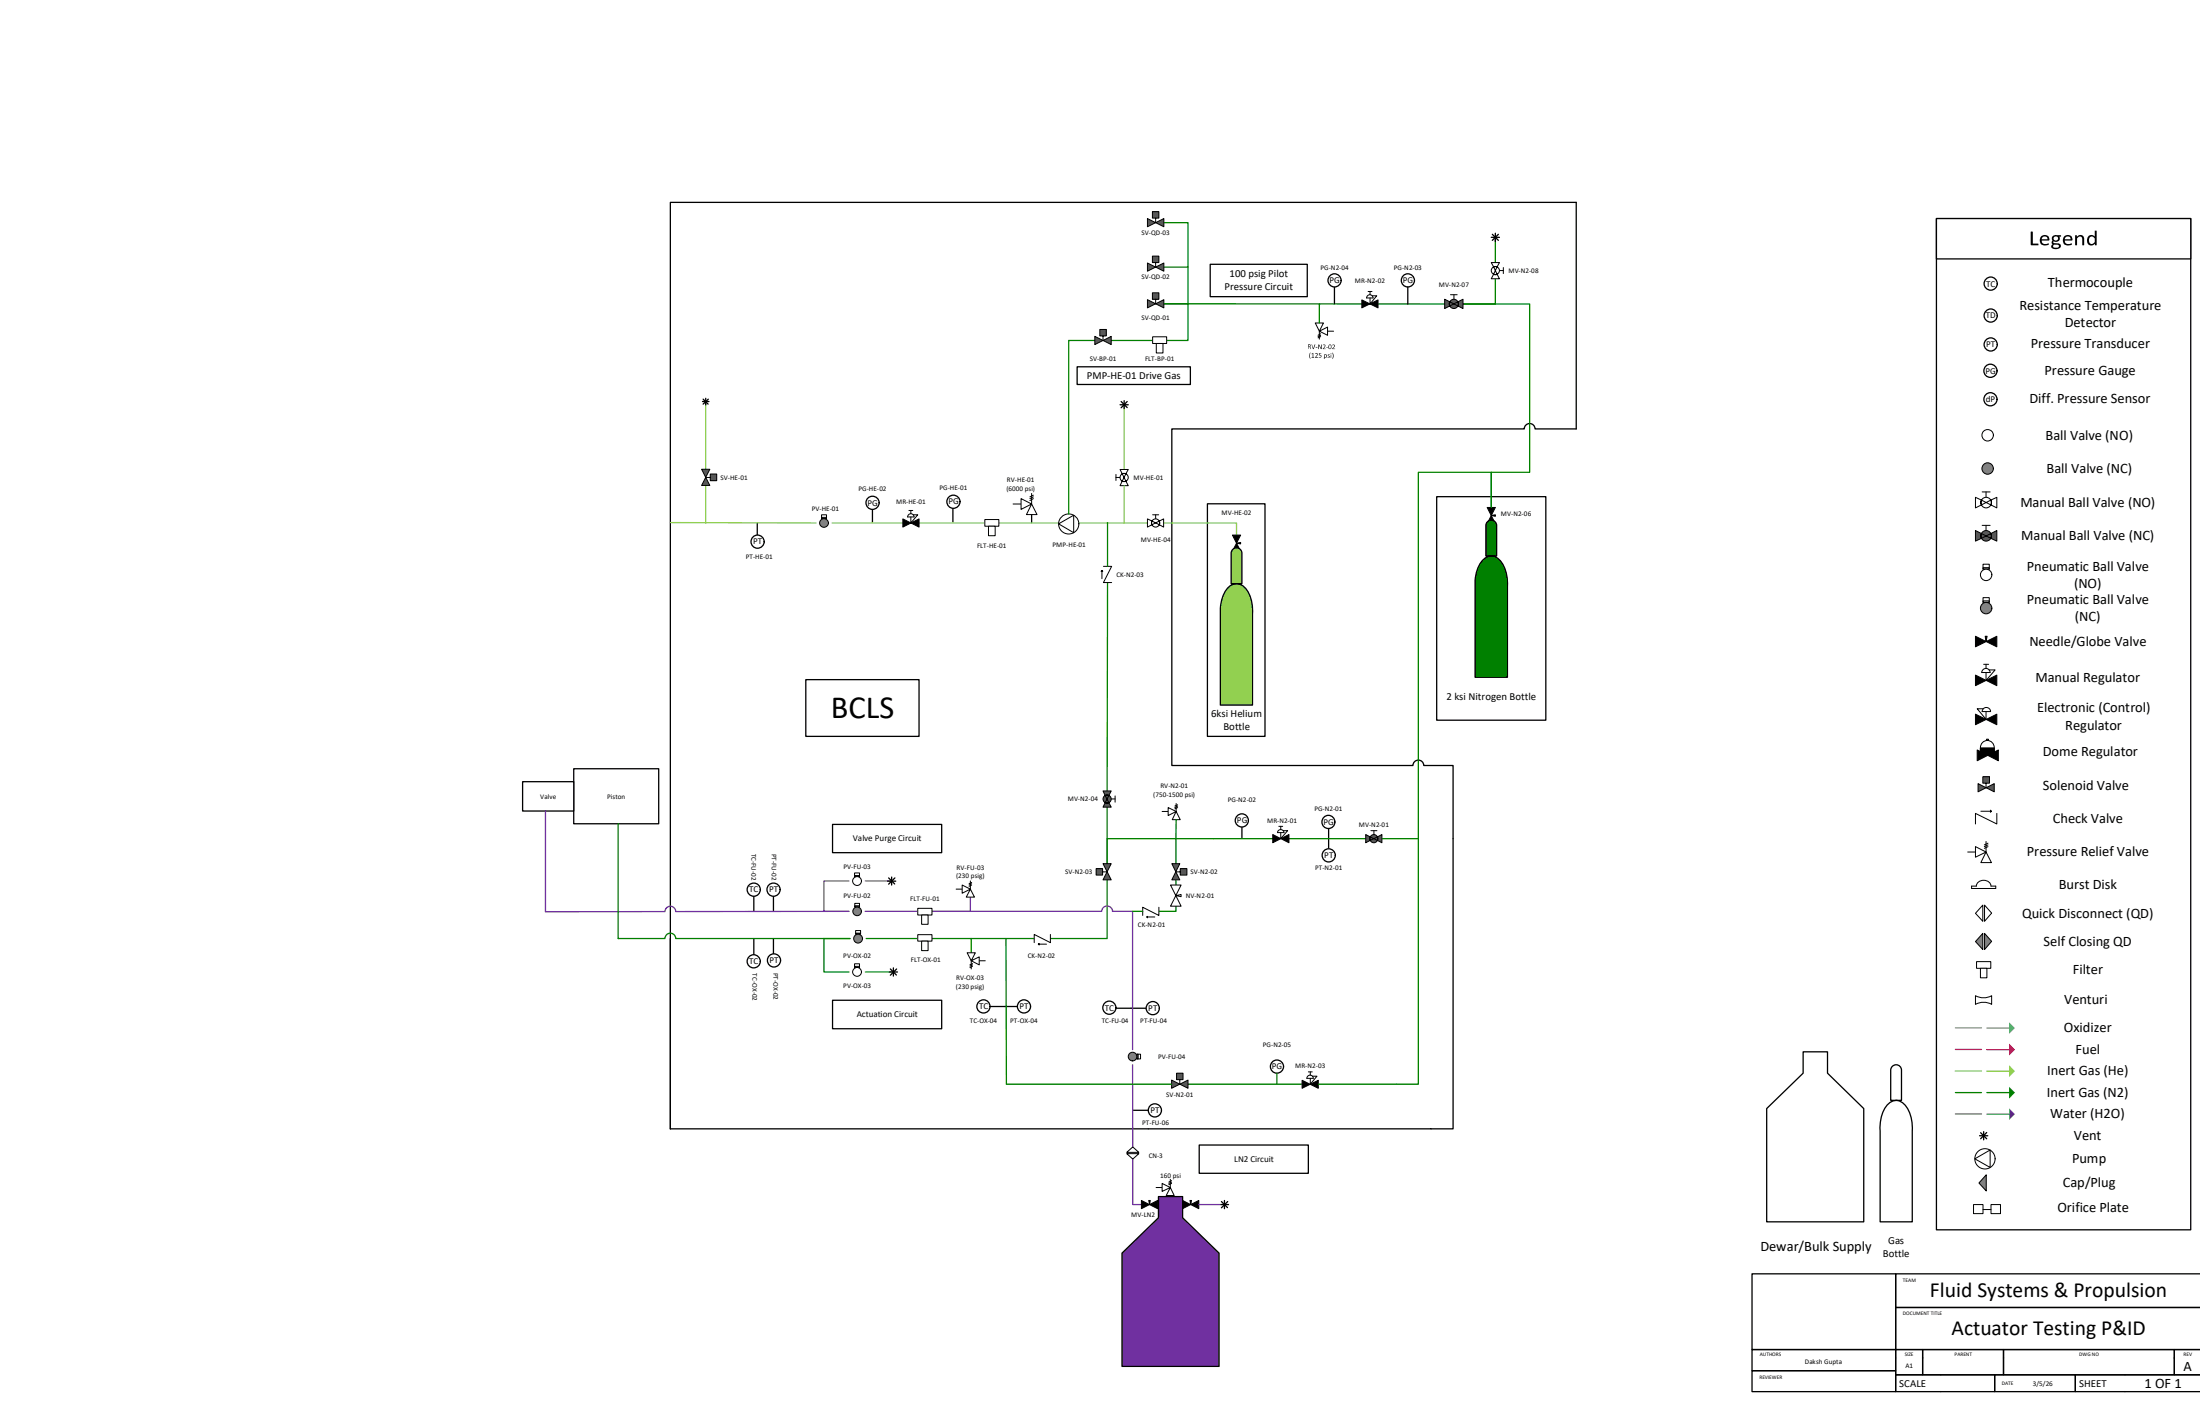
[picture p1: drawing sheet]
<svg xmlns="http://www.w3.org/2000/svg" width="432mm" height="279mm" viewBox="0 0 432 279" stroke-linecap="round" stroke-linejoin="round" font-family="sans-serif">
<path d="M380.1 42.9h49.9v198.4h-49.9z" fill="none" stroke="#000" stroke-width=".25"/>
<path d="M380.1 42.9h49.9v7.9h-49.9z" fill="#fff"/>
<g fill="none" stroke="#000" stroke-width=".25">
<path d="M380.1 42.9h49.9v7.9h-49.9zM343.9 249.9h28.2v14.9h-28.2zM431.8 249.9h-59.7v6.6h59.7h-59.7v8.3h59.7h-5v1.6M343.9 264.8h28.2v4.1h-28.2zM343.9 268.9h28.2v4.1h-28.2zM372.1 264.8h5.3v4.9h-5.3zM372.1 269.7h19.4v3.3h-19.4zM377.4 266.4v-1.6h15.8v1.6M377.4 266.4v3.3h15.8v-3.3M391.5 269.7h15.8v3.3h-15.8zM393.2 266.4v-1.6h33.6v1.6M393.2 266.4v3.3h33.6v-3.3"/>
<path d="M426.8 266.4v3.3h5h-24.5v3.3h24.5"/>
</g>
<path d="M398.6 45.5h.4v2.3h1v.3h-1.4zM400.6 46.4a.89 .89 0 0 1 1.1-.3 .89 .89 0 0 1 .5 1.1h-1.5a.82 .82 0 0 0 1.4 .6v.1a1.07 1.07 0 0 1-1.7-.5v-.5zM400.9 46.6l-.2 .3h1.2a.56 .56 0 0 0-.4-.5 .56 .56 0 0 0-.6 .2zM402.8 46.4l.7-.3 1 .1v.2h-.3a.7 .7 0 0 1-.2 .9 .7 .7 0 0 1-.9 0 .21 .21 0 0 0-.1 .3 .21 .21 0 0 0 .3 .1l.5 .1a.54 .54 0 0 1 .7 .4 .54 .54 0 0 1-.6 .6 .91 .91 0 0 1-1.3-.5v-.1a.32 .32 0 0 0 .1-.6 .68 .68 0 0 0 0-.8zM403.1 46.8a.42 .42 0 0 0 .8 0 .42 .42 0 0 0-.8 0zM403.1 48.1l-.1 .2a.69 .69 0 0 0 1 .2l.1-.1-.1-.3zM405.1 46.4a.89 .89 0 0 1 1.1-.3 .89 .89 0 0 1 .5 1.1h-1.4a.82 .82 0 0 0 1.3 .6l.1 .1a1.07 1.07 0 0 1-1.8-.5v-.5zM405.4 46.6l-.1 .3h1.1a.56 .56 0 0 0-.4-.5 .56 .56 0 0 0-.6 .2zM407.3 46.2l.3-.1v.3a.78 .78 0 0 1 .9-.3 .78 .78 0 0 1 .6 .8l-.1 1.2h-.3v-1.1a.52 .52 0 0 0-.4-.6 .52 .52 0 0 0-.6 .4v1.3h-.4zM410 46.3l.5-.2 .6 .3v-1.1h.4v2.8h-.3v-.3a.92 .92 0 0 1-1.3 .2 .92 .92 0 0 1-.2-1.3zM410.2 46.6a.71 .71 0 0 0-.2 .8 .71 .71 0 0 0 .8 .4l.3-.3v-.7l-.4-.4z" fill="#000"/>
<path d="M387.7 132.5v2l4.2-2v2z" fill-rule="evenodd" fill="#000"/>
<path d="M389.2 117.3h1.2v.9h-1.2zM389.2 117.9h1.2v.3h-1.2zM389.8 118.3v.5M387.7 132.5v2l4.2-2v2zM389.2 131.4a.82 .82 0 0 1 .9-.2 .82 .82 0 0 1 .5 .8h-1.6zM389.3 130.3h1M389.8 130.3v.8M390.4 131.4h1.2l-1.8 2.1v-1.5" fill="none" stroke="#000" stroke-width=".2"/>
<circle cx="389.8" cy="119.3" r="1.12" fill="#7f7f7f"/>
<g fill="none" stroke="#000" stroke-width=".2">
<path d="M389.2 110.7h1.2v1h-1.2zM389.2 111.4h1.2v.3h-1.2zM389.8 111.7v.6"/>
<circle cx="389.8" cy="119.3" r="1.12"/>
</g>
<circle cx="389.8" cy="112.8" r="1.12" fill="#fff"/>
<g fill="none" stroke="#000" stroke-width=".2">
<path d="M389 103.1h1.6M389.8 103.1v1.4"/>
<circle cx="389.8" cy="112.8" r="1.12"/>
</g>
<path d="M387.7 104.1v2.1l1.2-.6-.1-.4 .1-.5zM390.7 104.7l1.2-.6v2.1l-1.2-.6 .2-.4zM388.8 105.1a1.05 1.05 0 0 1 2.1 0 1.05 1.05 0 0 1-2.1 0z" fill-rule="evenodd" fill="#595959"/>
<g fill="none" stroke="#000" stroke-width=".2">
<path d="M389 96.5h1.6M389.8 96.5v1.4M387.7 104.1l1.2 .6-.1 .5 .1 .4-1.2 .6zM388.9 104.7l1.8 .9M390.7 104.7l1.2-.6v2.1l-1.2-.6 .2-.4zM390.7 104.7l-1.8 .9"/>
<circle cx="389.8" cy="105.1" r="1.04"/>
</g>
<path d="M387.7 97.6v2.1l1.2-.6-.1-.5 .1-.5zM390.7 98.1l1.2-.5v2.1l-1.2-.6 .2-.5zM388.8 98.6a1.05 1.05 0 0 1 2.1 0 1.05 1.05 0 0 1-2.1 0z" fill-rule="evenodd" fill="#fff"/>
<g fill="none" stroke="#000" stroke-width=".2">
<path d="M387.7 97.6l1.2 .5-.1 .5 .1 .5-1.2 .6zM388.9 98.1l1.8 1M390.7 98.1l1.2-.5v2.1l-1.2-.6 .2-.5zM390.7 98.1l-1.8 1M387.7 124.8l4.2 2.1v-2.1l-4.2 2.1zM389.6 124.8h.4l-.2 1.1z"/>
<circle cx="389.8" cy="98.6" r="1.04"/>
</g>
<g fill="#000">
<path d="M389.6 124.8h.4l-.2 1.1z"/>
<path d="M387.7 124.8l4.2 2.1v-2.1l-4.2 2.1z" fill-rule="evenodd"/>
</g>
<path d="M387.7 159.6l4.2 2.1v-2.1l-4.2 2.1z" fill-rule="evenodd" fill="#fff"/>
<path d="M388.8 159.2h2.1M390.7 159l.2 .2-.2 .2M391.9 159.6v2.1l-4.2-2.1v2.1M386.2 167.2h1.5" fill="none" stroke="#000" stroke-width=".2"/>
<path d="M387.7 166.1l2.1 1.1 1.1 2h-2.1l1-2-2.1 1z" fill-rule="evenodd" fill="#fff"/>
<path d="M387.7 166.1l2.1 1.1 1.1 2h-2.1l1-2-2.1 1zM389.8 165.1v2.1M390.2 166.1l-.7 .4M390.2 165.8l-.7 .3M390.2 165.4l-.7 .4" fill="none" stroke="#000" stroke-width=".2"/>
<path d="M389.5 177.6l1.4 1.6-1.4 1.6z" fill="#fff"/>
<path d="M389.5 177.6l1.4 1.6-1.4 1.6z" fill="none" stroke="#000" stroke-width=".2"/>
<path d="M389.2 177.6v3.2l-1.5-1.6z" fill="#fff"/>
<path d="M389.2 177.6v3.2l-1.5-1.6z" fill="none" stroke="#000" stroke-width=".2"/>
<path d="M389.5 183.1l1.4 1.6-1.4 1.6z" fill="#7f7f7f"/>
<path d="M389.5 183.1l1.4 1.6-1.4 1.6z" fill="none" stroke="#000" stroke-width=".2"/>
<path d="M389.2 183.1v3.2l-1.5-1.6z" fill="#7f7f7f"/>
<path d="M389.2 183.1v3.2l-1.5-1.6z" fill="none" stroke="#000" stroke-width=".2"/>
<path d="M387.9 188.7h2.8v1.3h-2.8z" fill="#fff"/>
<path d="M387.9 188.7h2.8v1.3h-2.8z" fill="none" stroke="#000" stroke-width=".2"/>
<path d="M388.7 190h1.3v1.9h-1.3z" fill="#fff"/>
<path d="M388.7 190h1.3v1.9h-1.3z" fill="none" stroke="#000" stroke-width=".2"/>
<circle cx="390.7" cy="67.6" r="1.29" fill="#fff"/>
<circle cx="390.7" cy="67.6" r="1.29" fill="none" stroke="#000" stroke-width=".25"/>
<circle cx="390.7" cy="55.6" r="1.29" fill="#fff"/>
<g fill="none" stroke="#000" stroke-width=".25">
<path d="M388.5 222.8h1.6M388.7 222.2l1.2 1.2M389.3 222v1.6M389.9 222.2l-1.2 1.2"/>
<circle cx="390.7" cy="55.6" r="1.29"/>
</g>
<path d="M389.2 152.4h1.3v1.3h-1.3z" fill="#595959"/>
<path d="M389.2 152.4h1.3v1.3h-1.3zM389.8 153.7v.9z" fill="none" stroke="#000" stroke-width=".2"/>
<path d="M388.2 153.8l3.2 1.6v-1.6l-3.2 1.6z" fill-rule="evenodd" fill="#595959"/>
<path d="M388.2 153.8l3.2 1.6v-1.6l-3.2 1.6z" fill="none" stroke="#000" stroke-width=".2"/>
<path d="M387.7 195.4a3.3 3.3 0 0 0 3.2 0v1.7a3.3 3.3 0 0 0-3.2 0z" fill-rule="evenodd" fill="#fff"/>
<path d="M387.7 195.4a3.3 3.3 0 0 0 3.2 0v1.7a3.3 3.3 0 0 0-3.2 0z" fill="none" stroke="#000" stroke-width=".2"/>
<circle cx="390.7" cy="72.8" r="1.3" fill="#fff"/>
<circle cx="390.7" cy="72.8" r="1.3" fill="none" stroke="#000" stroke-width=".25"/>
<circle cx="389.6" cy="227.4" r="1.99" fill="#fff"/>
<circle cx="389.6" cy="227.4" r="1.99" fill="none" stroke="#000" stroke-width=".2"/>
<path d="M387.6 227.4l3-1.8v3.5z" fill="#fff"/>
<path d="M387 173.9h.9a1.48 1.48 0 0 1 1.4-1.2 1.48 1.48 0 0 1 1.5 1.2h.9v.4h-4.7zM387.6 227.4l3-1.8v3.5z" fill="none" stroke="#000" stroke-width=".2"/>
<circle cx="390.7" cy="78.3" r="1.3" fill="#fff"/>
<circle cx="390.7" cy="78.3" r="1.3" fill="none" stroke="#000" stroke-width=".25"/>
<path d="M389.8 230.5v3.2l-1.4-1.6z" fill="#7f7f7f"/>
<path d="M389.8 230.5v3.2l-1.4-1.6z" fill="none" stroke="#000" stroke-width=".2"/>
<path d="M387.3 236.3h1.9v1.8h-1.9z" fill="#fff"/>
<path d="M387.3 236.3h1.9v1.8h-1.9z" fill="none" stroke="#000" stroke-width=".2"/>
<path d="M390.8 236.3h1.8v1.8h-1.8z" fill="#fff"/>
<path d="M389.2 237.3h1.6M390.8 236.3h1.8v1.8h-1.8z" fill="none" stroke="#000" stroke-width=".2"/>
<circle cx="390.7" cy="61.9" r="1.29" fill="#fff"/>
<circle cx="390.7" cy="61.9" r="1.29" fill="none" stroke="#000" stroke-width=".25"/>
<circle cx="390.1" cy="91.9" r="1.12" fill="#7f7f7f"/>
<circle cx="390.1" cy="91.9" r="1.12" fill="none" stroke="#000" stroke-width=".2"/>
<circle cx="390.1" cy="85.4" r="1.12" fill="#fff"/>
<g fill="none" stroke="#000" stroke-width=".2">
<path d="M389.3 139.1h-1.2l1.7 2v-1.5M389.3 139a.83 .83 0 0 1 .9-.1 .83 .83 0 0 1 .5 .7h-1.7zM387.7 140.1v2.1l4.2-2.1v2.1z"/>
<circle cx="390.1" cy="85.4" r="1.12"/>
</g>
<path d="M387.7 140.1v2.1l4.2-2.1v2.1z" fill-rule="evenodd" fill="#000"/>
<path d="M389.9 145h.4v.4h-.4z" fill-rule="evenodd" fill="#595959"/>
<path d="M388.1 147.2v2.1l4.1-2.1v2.1zM389.9 145h.4v.4h-.4z" fill="none" stroke="#000" stroke-width=".2"/>
<path d="M388.1 147.2v2.1l4.1-2.1v2.1z" fill-rule="evenodd" fill="#000"/>
<circle cx="390.1" cy="146.7" r="1.37" fill="#fff"/>
<circle cx="390.1" cy="146.7" r="1.37" fill="none" stroke="#000" stroke-width=".2"/>
<g fill="#000">
<path d="M388.7 147.3h2.7v.7h-2.7z" fill-rule="evenodd"/>
<path d="M388.7 146.8h2.7v.7h-2.7z" fill-rule="evenodd"/>
</g>
<path d="M388.7 147.3h2.7v.7h-2.7zM388.7 146.8h2.7v.7h-2.7z" fill="none" stroke="#000" stroke-width=".25"/>
<path d="M353.9 206.4h4.8v4.2l7.1 6.9v22.2h-19v-22.2l7.1-6.9z" fill-rule="evenodd" fill="#fff"/>
<path d="M353.9 206.4h4.8v4.2l7.1 6.9v22.2h-19v-22.2l7.1-6.9z" fill="none" stroke="#000" stroke-width=".25"/>
<path d="M370.4 216.8a7.5 7.5 0 0 0-1.4 5.1v17.8h6.3v-17.8a6.1 6.1 0 0 0-2.2-5.8 2.1 2.1 0 0 0-2.7 .7zM371.3 209.3l-.2 .7v5.9h2.1v-5.9a1.05 1.05 0 0 0-.7-1 1.05 1.05 0 0 0-1.2 .3z" fill-rule="evenodd" fill="#fff"/>
<path d="M370.4 216.8a2.18 2.18 0 0 1 3.6 .2 7.4 7.4 0 0 1 1.3 4.9v17.8h-6.3v-17.8a7.9 7.9 0 0 1 1.4-5.1zM371.3 209.3a1.05 1.05 0 0 1 1.2-.3 1.05 1.05 0 0 1 .7 1v5.9h-2.1v-5.9z" fill="none" stroke="#000" stroke-width=".25"/>
<path d="M390 201.7h4.6" fill="none" stroke="#00b0f0" stroke-width=".25"/>
<path d="M394.3 200.6l1.2 1.1-1.2 1.2z" fill="#00b0f0"/>
<path d="M390 206h4.6" fill="none" stroke="#f00" stroke-width=".25"/>
<path d="M394.3 204.8l1.2 1.2-1.2 1.1z" fill="#f00"/>
<path d="M389.9 210.2h4.6" fill="none" stroke="#92d050" stroke-width=".25"/>
<path d="M394.3 209l1.2 1.2-1.2 1.1z" fill="#92d050"/>
<path d="M390 214.4h4.6" fill="none" stroke="#008000" stroke-width=".25"/>
<path d="M394.3 213.2l1.2 1.2-1.2 1.2z" fill="#008000"/>
<path d="M390 218.6h4.6" fill="none" stroke="#0070c0" stroke-width=".25"/>
<path d="M394.3 217.5l1.2 1.1-1.2 1.2z" fill="#0070c0"/>
<path d="M383.8 201.7h5.1" fill="none" stroke="#00b0f0" stroke-width=".25"/>
<path d="M383.8 205.9h5.1" fill="none" stroke="#f00" stroke-width=".25"/>
<path d="M383.8 210.1h5.1" fill="none" stroke="#92d050" stroke-width=".25"/>
<path d="M228.4 59.6h55.1M230.8 164.5v5M383.8 214.4h5.1" fill="none" stroke="#008000" stroke-width=".25"/>
<path d="M383.8 218.6h5.1" fill="none" stroke="#0070c0" stroke-width=".25"/>
<path d="M222.3 227.4v8.9h1.7" fill="none" stroke="#7030a0" stroke-width=".25"/>
<path d="M309.4 39.7h-177.8v181.8v-37.4M202.5 101v1.6M285.2 164.5v57h-4.3M280.9 221.4l-55.5 .1" fill="none" stroke="#000" stroke-width=".25"/>
<path d="M158.2 133.3h22.2v11.2h-22.2z" fill="#fff"/>
<path d="M309.4 84.2h-8.1a1.06 1.06 0 0 0-1.1-1.1 1.06 1.06 0 0 0-1 1.1h-69.2v66h47.3a1.06 1.06 0 0 1 1.1-1.1 1.06 1.06 0 0 1 1 1.1h5.8v14.3M158.2 133.3h22.2v11.2h-22.2zM148 175.9v2.9M260.8 162.6v1.9M260.8 164.5v1.9M148 184.1v3.2M151.8 184.1v3.2M194.3 197.5h5.9M219 197.8h6M131.6 221.5h93.8" fill="none" stroke="#000" stroke-width=".25"/>
<path d="M282 97.5h21.4v43.8h-21.4z" fill="#fff"/>
<path d="M171.2 99.8v2.6M187 99.7v2.7M282 97.5h21.4v43.8h-21.4zM151.8 175.9v2.9M243.8 162.3v2.1" fill="none" stroke="#000" stroke-width=".25"/>
<path d="M237 98.8h11.3v45.7h-11.3z" fill="#fff"/>
<path d="M237 98.8h11.3v45.7h-11.3z" fill="none" stroke="#000" stroke-width=".25"/>
<path d="M163.3 102.6h13.9" fill="none" stroke="#92d050" stroke-width=".25"/>
<path d="M190.6 184.1h12.4M197.4 184.1l.1 28.6" fill="none" stroke="#008000" stroke-width=".25"/>
<circle cx="151.9" cy="188.4" r="1.3" fill="#fff"/>
<circle cx="151.9" cy="188.4" r="1.3" fill="none" stroke="#000" stroke-width=".25"/>
<circle cx="151.8" cy="174.6" r="1.3" fill="#fff"/>
<circle cx="151.8" cy="174.6" r="1.3" fill="none" stroke="#000" stroke-width=".25"/>
<circle cx="171.3" cy="98.7" r="1.3" fill="#fff"/>
<circle cx="171.3" cy="98.7" r="1.3" fill="none" stroke="#000" stroke-width=".25"/>
<circle cx="187.1" cy="98.4" r="1.3" fill="#fff"/>
<circle cx="187.1" cy="98.4" r="1.3" fill="none" stroke="#000" stroke-width=".25"/>
<circle cx="260.7" cy="161.3" r="1.29" fill="#fff"/>
<circle cx="260.7" cy="161.3" r="1.29" fill="none" stroke="#000" stroke-width=".25"/>
<circle cx="243.7" cy="161" r="1.29" fill="#fff"/>
<circle cx="243.7" cy="161" r="1.29" fill="none" stroke="#000" stroke-width=".25"/>
<circle cx="260.8" cy="167.8" r="1.3" fill="#fff"/>
<circle cx="260.8" cy="167.8" r="1.3" fill="none" stroke="#000" stroke-width=".25"/>
<circle cx="147.9" cy="174.6" r="1.29" fill="#fff"/>
<circle cx="147.9" cy="174.6" r="1.29" fill="none" stroke="#000" stroke-width=".25"/>
<circle cx="147.9" cy="188.6" r="1.29" fill="#fff"/>
<circle cx="147.9" cy="188.6" r="1.29" fill="none" stroke="#000" stroke-width=".25"/>
<path d="M190.5 176v2.8h-20.7" fill="none" stroke="#7030a0" stroke-width=".25"/>
<path d="M180.4 102.6h62.3v2.4" fill="none" stroke="#92d050" stroke-width=".25"/>
<circle cx="201" cy="197.5" r="1.29" fill="#fff"/>
<circle cx="201" cy="197.5" r="1.29" fill="none" stroke="#000" stroke-width=".25"/>
<circle cx="226.3" cy="197.8" r="1.29" fill="#fff"/>
<circle cx="226.3" cy="197.8" r="1.29" fill="none" stroke="#000" stroke-width=".25"/>
<circle cx="193" cy="197.5" r="1.29" fill="#fff"/>
<circle cx="193" cy="197.5" r="1.29" fill="none" stroke="#000" stroke-width=".25"/>
<circle cx="217.7" cy="197.7" r="1.3" fill="#fff"/>
<circle cx="217.7" cy="197.7" r="1.3" fill="none" stroke="#000" stroke-width=".25"/>
<path d="M292.7 99.6v-6.9h-14.3v71.8h-7.2M217.4 114.3l-.1 40.9M217.3 158.4v11.1v-5h32.5M217.3 172.6v11.5h-11.1" fill="none" stroke="#008000" stroke-width=".25"/>
<g fill="#000">
<path d="M292.7 101.1l.8-.1v.3z"/>
<path d="M291.9 99.6h1.6l-1.6 3.1h1.6z" fill-rule="evenodd"/>
</g>
<path d="M291.9 99.6h1.6l-1.6 3.1h1.6zM292.7 101.1l.8-.1v.3z" fill="none" stroke="#000" stroke-width=".2"/>
<path d="M290.9 110a7.5 7.5 0 0 0-1.4 5v17.9h6.4v-17.9a6.1 6.1 0 0 0-2.3-5.7 2.11 2.11 0 0 0-2.7 .7zM291.8 102.5l-.2 .6v6h2.2v-6a1.06 1.06 0 0 0-.8-1 1.06 1.06 0 0 0-1.2 .4z" fill-rule="evenodd" fill="#008000"/>
<path d="M219.8 79.4h1.6M220 78.8l1.2 1.2M220.6 78.6v1.6M221.2 78.8l-1.2 1.2M290.9 110a2.33 2.33 0 0 1 4.1 .7 7.8 7.8 0 0 1 .9 4.3v17.9h-6.4v-17.9a7.7 7.7 0 0 1 1.4-5zM291.8 102.5a1.06 1.06 0 0 1 1.2-.4 1.06 1.06 0 0 1 .8 1v6h-2.2v-6z" fill="none" stroke="#000" stroke-width=".25"/>
<path d="M220.6 79.4v12.7" fill="none" stroke="#92d050" stroke-width=".25"/>
<path d="M170 184.1h20.6v2.8" fill="none" stroke="#008000" stroke-width=".25"/>
<path d="M180.1 183.4h2.8v1.3h-2.8z" fill="#fff"/>
<path d="M180.1 183.4h2.8v1.3h-2.8z" fill="none" stroke="#000" stroke-width=".2"/>
<path d="M180.9 184.7h1.3v1.8h-1.3z" fill="#fff"/>
<path d="M180.9 184.7h1.3v1.8h-1.3z" fill="none" stroke="#000" stroke-width=".2"/>
<path d="M193.3 101.9h2.7v1.4h-2.7z" fill="#fff"/>
<path d="M193.3 101.9h2.7v1.4h-2.7z" fill="none" stroke="#000" stroke-width=".2"/>
<path d="M194 103.3h1.3v1.8h-1.3z" fill="#fff"/>
<path d="M194 103.3h1.3v1.8h-1.3zM192.2 188.5h1.2" fill="none" stroke="#000" stroke-width=".2"/>
<path d="M189.8 186.9h1.6l-.8 1.6 1.6-.8v1.6l-1.6-.8z" fill-rule="evenodd" fill="#fff"/>
<path d="M187.7 174.5h1.1M189.8 186.9h1.6l-.8 1.6 1.6-.8v1.6l-1.6-.8zM190.6 188.5v1.6M190.9 189.1l-.5 .2M190.9 189.3l-.5 .3M190.9 189.6l-.5 .3" fill="none" stroke="#000" stroke-width=".2"/>
<path d="M188.8 173.7l1.7 .8 .8 1.5h-1.6l.8-1.5-1.7 .8z" fill-rule="evenodd" fill="#fff"/>
<path d="M241.9 105h1.6l-1.6 3.2h1.6zM242.7 106.6l.8-.2v.3zM188.8 173.7l1.7 .8 .8 1.5h-1.6l.8-1.5-1.7 .8zM190.5 172.8v1.7M190.7 173.7l-.5 .2M190.7 173.4l-.5 .3M190.7 173.1l-.5 .3" fill="none" stroke="#000" stroke-width=".2"/>
<g fill="#000">
<path d="M242.7 106.6l.8-.2v.3z"/>
<path d="M241.9 105h1.6l-1.6 3.2h1.6z" fill-rule="evenodd"/>
</g>
<path d="M240.9 115.4a7.6 7.6 0 0 0-1.4 5.1v17.8h6.3v-17.8a6 6 0 0 0-2.2-5.8 2.14 2.14 0 0 0-2.7 .7zM242.1 107.7l-.4 .5-.1 .3v6h2.2v-6a1.06 1.06 0 0 0-1.7-.8z" fill-rule="evenodd" fill="#92d050"/>
<path d="M240.9 115.4a2.34 2.34 0 0 1 4.1 .8 7.7 7.7 0 0 1 .8 4.3v17.8h-6.3v-17.8a7.8 7.8 0 0 1 1.4-5.1zM242.1 107.7a1.05 1.05 0 0 1 1.1-.1 1.05 1.05 0 0 1 .6 .9v6h-2.2v-6l.1-.3z" fill="none" stroke="#000" stroke-width=".25"/>
<path d="M253 164.5h15.1" fill="none" stroke="#008000" stroke-width=".25"/>
<path d="M249.8 163.7v1.7l3.2-1.7v1.7z" fill-rule="evenodd" fill="#000"/>
<path d="M249.8 163.7v1.7l3.2-1.7v1.7zM250.9 162.9a.64 .64 0 0 1 .7-.1 .64 .64 0 0 1 .4 .6h-1.3zM251 162.1h.8M251.4 162.1v.7M251.8 163h.9l-1.3 1.5v-1.1" fill="none" stroke="#000" stroke-width=".2"/>
<path d="M203 183.3v1.7l3.2-1.7v1.7z" fill-rule="evenodd" fill="#fff"/>
<path d="M219 93.1v1.2M219 93.7h1.1M203.8 185.3h1.6M204 185.1l-.2 .2 .2 .1M206.2 183.3v1.7l-3.2-1.7v1.7" fill="none" stroke="#000" stroke-width=".2"/>
<path d="M220.3 94.4l-.5 .9h1.6l-.4-.9zM219.8 92.1h1.6l-.4 .9h-.7zM219.8 93.7a.81 .81 0 0 1 1.6 0 .81 .81 0 0 1-1.6 0z" fill-rule="evenodd" fill="#fff"/>
<g fill="none" stroke="#000" stroke-width=".2">
<path d="M219.8 92.1h1.6l-.4 .9h-.7zM220.3 94.4h.7l.4 .9h-1.6zM220.3 93l.7 1.4M221 93l-.7 1.4M217.8 156.8h1.1M218.9 156.2v1.2"/>
<circle cx="220.6" cy="93.7" r=".81"/>
</g>
<path d="M216.5 155.2l.4 .9h.7l.5-.9zM216.9 157.5h.7l.5 .9h-1.6zM216.5 156.8a.8 .8 0 0 1 1.6 0 .8 .8 0 0 1-1.6 0z" fill-rule="evenodd" fill="#595959"/>
<g fill="none" stroke="#000" stroke-width=".2">
<path d="M177.2 101.8v1.6l3.2-1.6v1.6zM178.3 101a.63 .63 0 0 1 .7-.2 .63 .63 0 0 1 .4 .6h-1.3zM178.4 100.2h.8M178.8 100.2v.6M179.2 101h.9l-1.3 1.6v-1.2M216.5 155.2h1.6l-.5 .9h-.7zM216.9 157.5h.7l.5 .9h-1.6zM216.9 156.1l.7 1.4M217.6 156.1l-.7 1.4"/>
<circle cx="217.3" cy="156.8" r=".79"/>
</g>
<path d="M177.2 101.8v1.6l3.2-1.6v1.6z" fill-rule="evenodd" fill="#000"/>
<path d="M138.5 78.8v13.3M138.5 95.2v7.5" fill="none" stroke="#92d050" stroke-width=".25"/>
<path d="M139.4 93h1.3v1.3h-1.3z" fill-rule="evenodd" fill="#595959"/>
<path d="M138.5 93.7h.9zM139.4 93h1.3v1.3h-1.3z" fill="none" stroke="#000" stroke-width=".2"/>
<path d="M137.7 92.1h1.6l-1.6 3.1h1.6z" fill-rule="evenodd" fill="#595959"/>
<path d="M137.7 92.1h1.6l-1.6 3.1h1.6zM167.8 177.2h.9v.8h-.9zM167.8 177.7h.9v.3h-.9zM168.2 178v.4" fill="none" stroke="#000" stroke-width=".2"/>
<path d="M166.6 172.8h-4.9v6h4.9M169.8 172.8h5.2" fill="none" stroke="#7030a0" stroke-width=".25"/>
<path d="M166.8 184.1h-5.1v6.6h4.9" fill="none" stroke="#008000" stroke-width=".25"/>
<path d="M169.8 190.7h5.2" fill="none" stroke="#00b050" stroke-width=".25"/>
<path d="M174.2 172.9h1.6M174.4 172.3l1.2 1.1M175 172.1v1.6M175.6 172.3l-1.2 1.2M174.5 190.7h1.6M174.8 190.1l1.1 1.2M175.3 189.9v1.6M176 190.1l-1.2 1.2" fill="none" stroke="#000" stroke-width=".25"/>
<circle cx="168.2" cy="178.8" r=".85" fill="#7f7f7f"/>
<g fill="none" stroke="#000" stroke-width=".2">
<path d="M167.7 171.3h1v.7h-1zM167.8 171.8h.9v.2h-.9zM168.2 172v.5"/>
<circle cx="168.2" cy="178.8" r=".85"/>
</g>
<path d="M137.9 78.8h1.2M138 78.3l1 1M138.5 78.1v1.4M139 78.3l-1 1" fill="none" stroke="#000" stroke-width=".25"/>
<circle cx="168.2" cy="172.9" r=".86" fill="#fff"/>
<g fill="none" stroke="#000" stroke-width=".2">
<path d="M167.7 189.1h1v.7h-1zM167.8 189.6h.9v.3h-.9zM168.2 189.9v.4"/>
<circle cx="168.2" cy="172.9" r=".86"/>
</g>
<circle cx="168.2" cy="190.7" r=".86" fill="#fff"/>
<g fill="none" stroke="#000" stroke-width=".2">
<path d="M167.9 182.6h1v.7h-1zM167.9 183.1h1v.2h-1zM168.4 183.3v.5"/>
<circle cx="168.2" cy="190.7" r=".86"/>
</g>
<path d="M121.3 184.1h9.2a1.06 1.06 0 0 1 1.1-1 1.06 1.06 0 0 1 1 1h34.2" fill="none" stroke="#008000" stroke-width=".25"/>
<circle cx="168.4" cy="184.2" r=".87" fill="#7f7f7f"/>
<circle cx="168.4" cy="184.2" r=".87" fill="none" stroke="#000" stroke-width=".2"/>
<path d="M261.9 56.3v3.3" fill="none" stroke="#000" stroke-width=".25"/>
<circle cx="261.9" cy="55" r="1.29" fill="#fff"/>
<circle cx="261.9" cy="55" r="1.29" fill="none" stroke="#000" stroke-width=".25"/>
<circle cx="276.3" cy="55" r="1.3" fill="#fff"/>
<g fill="none" stroke="#000" stroke-width=".25">
<path d="M276.3 56.3v3.3M292.7 46.6h1.6M292.9 46l1.2 1.2M293.5 45.8v1.6M294.1 46l-1.2 1.2"/>
<circle cx="276.3" cy="55" r="1.3"/>
</g>
<path d="M267.3 58.8v1.6l3.2-1.6v1.6z" fill-rule="evenodd" fill="#000"/>
<path d="M267.3 58.8v1.6l3.2-1.6v1.6zM268.4 58a.63 .63 0 0 1 .7-.1 .63 .63 0 0 1 .4 .6h-1.3zM268.5 57.2h.8M268.9 57.2v.6M269.3 58h.9l-1.3 1.6v-1.1" fill="none" stroke="#000" stroke-width=".2"/>
<path d="M228.4 43.7h4.8v8.7h-4.8M293.5 54.7v4.9h-6.4h13.1v12.7M293.5 46.6v4.9" fill="none" stroke="#008000" stroke-width=".25"/>
<path d="M237.5 51.9h19.1v6.3h-19.1z" fill="#fff"/>
<path d="M237.5 51.9h19.1v6.3h-19.1zM211.4 72h22.2v3.4h-22.2z" fill="none" stroke="#000" stroke-width=".25"/>
<path d="M166.6 178.8l-34 .1a1.06 1.06 0 0 0-1-1.1 1.06 1.06 0 0 0-1.1 1.1h-23.4" fill="none" stroke="#7030a0" stroke-width=".25"/>
<path d="M233.2 212.7h22.4" fill="none" stroke="#008000" stroke-width=".25"/>
<path d="M230.9 210.6h1.3v1.2h-1.3z" fill="#595959"/>
<path d="M230.9 210.6h1.3v1.2h-1.3zM231.6 211.8v.9z" fill="none" stroke="#000" stroke-width=".2"/>
<path d="M230 211.9l3.2 1.6v-1.6l-3.2 1.6z" fill-rule="evenodd" fill="#595959"/>
<path d="M230 211.9l3.2 1.6v-1.6l-3.2 1.6z" fill="none" stroke="#000" stroke-width=".2"/>
<circle cx="209.8" cy="102.8" r="1.98" fill="#fff"/>
<circle cx="209.8" cy="102.8" r="1.98" fill="none" stroke="#000" stroke-width=".2"/>
<path d="M207.8 102.8l2.9-1.7v3.4z" fill="#fff"/>
<path d="M198.8 98.9h1.6M207.8 102.8l2.9-1.7v3.4z" fill="none" stroke="#000" stroke-width=".2"/>
<path d="M200.4 97.8l2.1 1.1 1 2.1h-2l1-2.1-2.1 1z" fill-rule="evenodd" fill="#fff"/>
<path d="M200.4 97.8l2.1 1.1 1 2.1h-2l1-2.1-2.1 1zM202.5 96.8v2.1M202.8 97.8l-.7 .4M202.8 97.5l-.7 .3M202.8 97.2l-.7 .3" fill="none" stroke="#000" stroke-width=".2"/>
<path d="M228.4 59.6h4.8v7.2h-15.1M233.2 52.4v7.2M214.9 66.8h-5.1v34" fill="none" stroke="#008000" stroke-width=".25"/>
<path d="M226.2 66.1h2.8v1.3h-2.8z" fill="#fff"/>
<path d="M226.2 66.1h2.8v1.3h-2.8z" fill="none" stroke="#000" stroke-width=".2"/>
<path d="M226.9 67.4h1.4v1.9h-1.4z" fill="#fff"/>
<path d="M226.9 67.4h1.4v1.9h-1.4z" fill="none" stroke="#000" stroke-width=".2"/>
<path d="M148.6 102.6v3" fill="none" stroke="#000" stroke-width=".25"/>
<circle cx="148.7" cy="106.3" r="1.3" fill="#fff"/>
<circle cx="148.7" cy="106.3" r="1.3" fill="none" stroke="#000" stroke-width=".25"/>
<path d="M131.6 102.5l28.5 .1" fill="none" stroke="#92d050" stroke-width=".25"/>
<path d="M161.2 101h1v.7h-1zM161.2 101.5h1v.3h-1zM161.7 101.8v.4" fill="none" stroke="#000" stroke-width=".2"/>
<circle cx="161.7" cy="102.6" r=".86" fill="#7f7f7f"/>
<circle cx="161.7" cy="102.6" r=".86" fill="none" stroke="#000" stroke-width=".2"/>
<path d="M226.2 57.4h1.3v1.3h-1.3z" fill="#595959"/>
<path d="M226.2 57.4h1.3v1.3h-1.3zM226.8 58.7v.9z" fill="none" stroke="#000" stroke-width=".2"/>
<path d="M225.2 58.8l3.2 1.6v-1.6l-3.2 1.6z" fill-rule="evenodd" fill="#595959"/>
<path d="M225.2 58.8l3.2 1.6v-1.6l-3.2 1.6z" fill="none" stroke="#000" stroke-width=".2"/>
<path d="M226.2 50.2h1.3v1.3h-1.3z" fill="#595959"/>
<path d="M226.2 50.2h1.3v1.3h-1.3zM226.8 51.5v.9z" fill="none" stroke="#000" stroke-width=".2"/>
<path d="M225.2 51.6l3.2 1.6v-1.6l-3.2 1.6z" fill-rule="evenodd" fill="#595959"/>
<path d="M225.2 51.6l3.2 1.6v-1.6l-3.2 1.6z" fill="none" stroke="#000" stroke-width=".2"/>
<path d="M226.2 41.5h1.3v1.3h-1.3z" fill="#595959"/>
<path d="M226.2 41.5h1.3v1.3h-1.3zM226.8 42.8v.9z" fill="none" stroke="#000" stroke-width=".2"/>
<path d="M225.2 42.9l3.2 1.6v-1.6l-3.2 1.6z" fill-rule="evenodd" fill="#595959"/>
<path d="M225.2 42.9l3.2 1.6v-1.6l-3.2 1.6z" fill="none" stroke="#000" stroke-width=".2"/>
<path d="M215.9 64.6h1.2v1.3h-1.2z" fill="#595959"/>
<path d="M215.9 64.6h1.2v1.3h-1.2zM216.5 65.9v.9z" fill="none" stroke="#000" stroke-width=".2"/>
<path d="M214.9 66l3.2 1.6v-1.6l-3.2 1.6z" fill-rule="evenodd" fill="#595959"/>
<path d="M284.7 57.8h1.3M285.4 57.8v1.3M214.9 66l3.2 1.6v-1.6l-3.2 1.6z" fill="none" stroke="#000" stroke-width=".2"/>
<path d="M283.5 58.7v1.8l1.1-.5v-.8zM286.1 59.2l1-.5v1.8l-1-.5zM284.4 59.6a.95 .95 0 0 1 1.9 0 .95 .95 0 0 1-1.9 0z" fill-rule="evenodd" fill="#595959"/>
<g fill="none" stroke="#000" stroke-width=".2">
<path d="M283.5 58.7l1.1 .5v.8l-1.1 .5zM284.6 59.2l1.5 .8M286.1 59.2l1-.5v1.8l-1-.5zM286.1 59.2l-1.5 .8M294 53.1h1.1M295.1 52.5v1.2"/>
<circle cx="285.3" cy="59.6" r=".9"/>
</g>
<path d="M292.7 51.5l.5 .9h.6l.5-.9zM293.2 53.8h.6l.5 .9h-1.6zM292.7 53.1a.8 .8 0 0 1 1.6 0 .8 .8 0 0 1-1.6 0z" fill-rule="evenodd" fill="#fff"/>
<g fill="none" stroke="#000" stroke-width=".2">
<path d="M292.7 51.5h1.6l-.5 .9h-.6zM293.2 53.8h.6l.5 .9h-1.6zM293.2 52.4l.6 1.4M293.8 52.4l-.6 1.4M269.1 163h1.2M269.7 163v1"/>
<circle cx="293.5" cy="53.1" r=".8"/>
</g>
<path d="M268.1 163.7v1.7l.8-.5v-.7zM270.3 164.2l.9-.5v1.7l-.9-.5zM268.9 164.6a.79 .79 0 0 1 1.5 0 .79 .79 0 0 1-1.5 0z" fill-rule="evenodd" fill="#595959"/>
<g fill="none" stroke="#000" stroke-width=".2">
<path d="M268.1 163.7l.8 .5v.7l-.8 .5zM268.9 164.2l1.4 .7M270.3 164.2l.9-.5v1.7l-.9-.5zM270.3 164.2l-1.4 .7"/>
<circle cx="269.6" cy="164.6" r=".79"/>
</g>
<path d="M216.6 111.1l1.6 3.2h-1.6l1.6-3.2z" fill-rule="evenodd" fill="#fff"/>
<path d="M216.1 112.1l.2-.2 .2 .2M216.3 111.9v1.6M216.6 111.1h1.6l-1.6 3.2h1.6" fill="none" stroke="#000" stroke-width=".2"/>
<path d="M215.1 170.4h1.3v1.3h-1.3z" fill-rule="evenodd" fill="#595959"/>
<path d="M215.1 170.4h1.3v1.3h-1.3zM216.4 171.1h.9z" fill="none" stroke="#000" stroke-width=".2"/>
<path d="M216.5 169.5l1.6 3.1h-1.6l1.6-3.1z" fill-rule="evenodd" fill="#595959"/>
<path d="M216.5 169.5l1.6 3.1h-1.6l1.6-3.1z" fill="none" stroke="#000" stroke-width=".2"/>
<path d="M222.4 217.8h3" fill="none" stroke="#000" stroke-width=".25"/>
<circle cx="226.7" cy="217.9" r="1.3" fill="#fff"/>
<circle cx="226.7" cy="217.9" r="1.3" fill="none" stroke="#000" stroke-width=".25"/>
<path d="M222.3 208.9v16.1" fill="none" stroke="#7030a0" stroke-width=".25"/>
<path d="M221.1 226.1l1.2-1.1 1.2 1.1z" fill="#fff"/>
<path d="M221.1 226.1l1.2-1.1 1.2 1.1z" fill="none" stroke="#000" stroke-width=".2"/>
<path d="M221.1 226.4h2.4l-1.2 1z" fill="#fff"/>
<path d="M222.7 207.3h.4M223.1 206.8h.8v1h-.8zM223.1 206.8h.3v1h-.3zM221.1 226.4h2.4l-1.2 1z" fill="none" stroke="#000" stroke-width=".2"/>
<path d="M182.9 178.8h33.3a1.06 1.06 0 0 1 1.1-1 1.06 1.06 0 0 1 1.1 1h3.9v27.2" fill="none" stroke="#7030a0" stroke-width=".25"/>
<circle cx="222.3" cy="207.3" r=".85" fill="#7f7f7f"/>
<circle cx="222.3" cy="207.3" r=".85" fill="none" stroke="#000" stroke-width=".2"/>
<path d="M230.8 177.8v1h-3.3M230.8 172.6v1.1" fill="none" stroke="#008000" stroke-width=".25"/>
<path d="M230.8 175.7l1-.2v.4z" fill="#fff"/>
<path d="M230.8 175.7l1-.2v.4z" fill="none" stroke="#000" stroke-width=".2"/>
<path d="M229.7 173.7h2.1l-2.1 4.1h2.1z" fill-rule="evenodd" fill="#fff"/>
<path d="M229.7 173.7h2.1l-2.1 4.1h2.1z" fill="none" stroke="#000" stroke-width=".2"/>
<path d="M231.6 170.4h1.4v1.3h-1.4z" fill-rule="evenodd" fill="#595959"/>
<path d="M230.8 171.1h.8zM231.6 170.4h1.4v1.3h-1.4z" fill="none" stroke="#000" stroke-width=".2"/>
<path d="M230 169.5h1.6l-1.6 3.1h1.6z" fill-rule="evenodd" fill="#595959"/>
<path d="M230 169.5h1.6l-1.6 3.1h1.6z" fill="none" stroke="#000" stroke-width=".2"/>
<path d="M224.3 178v1.6l3.2-1.6v1.6z" fill-rule="evenodd" fill="#fff"/>
<path d="M225.1 179.9h1.6M225.2 179.8l-.1 .1 .1 .2M227.5 178v1.6l-3.2-1.6v1.6" fill="none" stroke="#000" stroke-width=".2"/>
<path d="M180.1 178.2h2.8v1.3h-2.8z" fill="#fff"/>
<path d="M180.1 178.2h2.8v1.3h-2.8z" fill="none" stroke="#000" stroke-width=".2"/>
<path d="M180.9 179.5h1.3v1.9h-1.3z" fill="#fff"/>
<path d="M228.1 159.2h1.2M180.9 179.5h1.3v1.9h-1.3z" fill="none" stroke="#000" stroke-width=".2"/>
<path d="M229.3 158.5l1.5 .7 .8 1.6h-1.5l.7-1.6-1.5 .8z" fill-rule="evenodd" fill="#fff"/>
<path d="M260.6 65h1.1M229.3 158.5l1.5 .7 .8 1.6h-1.5l.7-1.6-1.5 .8zM230.8 157.6v1.6M231.1 158.5l-.5 .2M231.1 158.2l-.5 .3M231.1 157.9l-.5 .3" fill="none" stroke="#000" stroke-width=".2"/>
<path d="M217.4 102.6v8.5M230.8 160.8v3.7" fill="none" stroke="#008000" stroke-width=".25"/>
<path d="M258.1 63.4h1.7l-.8 1.6 1.6-.8v1.6l-1.6-.8z" fill-rule="evenodd" fill="#fff"/>
<path d="M258.1 63.4h1.7l-.8 1.6 1.6-.8v1.6l-1.6-.8zM259 65v1.5M259.2 65.5l-.5 .3M259.2 65.8l-.5 .2M259.2 66l-.5 .3M255.6 212v1.5l3.1-1.5v1.5zM256.7 211.1a.63 .63 0 0 1 .7-.1 .63 .63 0 0 1 .4 .6h-1.3zM256.8 210.3h.8M257.2 210.3v.6M257.6 211.2h.9l-1.3 1.5v-1.1" fill="none" stroke="#000" stroke-width=".2"/>
<g fill="#000">
<path d="M258.2 68.1h.4v.1h-.3zM260.3 68.1l.3 .1z"/>
<path d="M257.1 69.2l.1 1.2a1.08 1.08 0 0 1-.1-1.2zM257.4 69.4l.4-.1v.8h.1v.1h-.5l.2-.1v-.7zM258.1 69.3a.31 .31 0 0 1 .5 .1 .31 .31 0 0 1-.1 .5l-.3 .2h.5v.1h-.6l.2-.4a.23 .23 0 0 0 .2-.2 .23 .23 0 0 0-.3-.2zM258.9 69.3h.4l-.3 .1v.2a.28 .28 0 0 1 .3 .2 .28 .28 0 0 1-.1 .4 .28 .28 0 0 1-.4-.2 .23 .23 0 0 0 .4 .1 .23 .23 0 0 0 0-.4 .23 .23 0 0 0-.3 0zM259.9 69.5l.1 .1a.29 .29 0 0 1 .4 .1 .29 .29 0 0 1 0 .4 .29 .29 0 0 1-.4 0l-.1 .3zM260 69.7v.3a.2 .2 0 0 0 .2 0 .2 .2 0 0 0 .1-.3 .2 .2 0 0 0-.3 0zM260.6 69.6l.3-.1 .1 .2-.2-.1a.16 .16 0 0 0-.1 .2 .16 .16 0 0 0 .2 .1 .21 .21 0 0 1 0 .3 .21 .21 0 0 1-.3-.1h.3l-.3-.3zM261.2 69.6l.1 .6h-.1zM261.2 69.4a.08 .08 0 0 1 .1 0 .08 .08 0 0 1-.1 0zM261.5 69.2a1 1 0 0 1 .1 1.2z"/>
<path d="M256.8 67.6h.2a.24 .24 0 0 1 .3 .1 .24 .24 0 0 1-.2 .3l.2 .5h-.1l-.2-.4h-.2v.4zM256.9 67.7l-.1 .3h.2a.17 .17 0 0 0 .2-.2 .17 .17 0 0 0-.3-.1zM257.4 67.6h.1l.3 .8 .3-.8-.2 .9h-.2z"/>
<path d="M258.7 67.6h.3l.3 .7v-.7h.1v.9l-.2-.1-.3-.7v.8h-.2zM259.7 67.6a.31 .31 0 0 1 .5 .1 .31 .31 0 0 1-.2 .5l-.2 .2 .4 .1h-.6l.2-.3a.26 .26 0 0 0 .2-.3 .26 .26 0 0 0-.2-.2l-.1 .1z"/>
<path d="M260.9 67.6a.46 .46 0 0 1 .5 .4 .46 .46 0 0 1-.3 .5h-.1a.53 .53 0 0 1-.1-.9zM260.9 67.8a.34 .34 0 0 0-.1 .4 .34 .34 0 0 0 .4 .2v-.2a.27 .27 0 0 0 0-.3 .27 .27 0 0 0-.3-.2zM261.5 67.6a.32 .32 0 0 1 .5 .2 .32 .32 0 0 1-.3 .4l-.1 .2 .4 .1h-.5l.2-.3a.26 .26 0 0 0 .2-.2 .26 .26 0 0 0-.2-.3l-.2 .1z"/>
</g>
<path d="M259 59.6v3.8M300.2 72.3v20.4h-7.5v6.9" fill="none" stroke="#008000" stroke-width=".25"/>
<path d="M255.6 212v1.5l3.1-1.5v1.5z" fill-rule="evenodd" fill="#000"/>
<circle cx="250.6" cy="209.3" r="1.3" fill="#fff"/>
<circle cx="250.6" cy="209.3" r="1.3" fill="none" stroke="#000" stroke-width=".25"/>
<path d="M278.4 164.5v48.2h-19.7M250.6 210.6v2.1" fill="none" stroke="#008000" stroke-width=".25"/>
<path d="M226.2 101h1.2M226.8 101v1.1" fill="none" stroke="#000" stroke-width=".2"/>
<path d="M225.2 101.8v1.6l.9-.4v-.8zM227.5 102.2l.9-.4v1.6l-.9-.4zM226 102.6a.81 .81 0 0 1 1.6 0 .81 .81 0 0 1-1.6 0z" fill-rule="evenodd" fill="#fff"/>
<g fill="none" stroke="#000" stroke-width=".2">
<path d="M225.2 101.8l.9 .4v.8l-.9 .4zM226.1 102.2l1.4 .8M227.5 102.2l.9-.4v1.6l-.9-.4zM227.5 102.2l-1.4 .8M226.9 233h1.2"/>
<circle cx="226.8" cy="102.6" r=".81"/>
</g>
<path d="M220.6 95.3v7.3" fill="none" stroke="#92d050" stroke-width=".25"/>
<path d="M197.5 212.7h32.5" fill="none" stroke="#008000" stroke-width=".25"/>
<path d="M228.1 232.2l1.6 .8 .8 1.6h-1.6l.8-1.6-1.6 .8z" fill-rule="evenodd" fill="#fff"/>
<path d="M228.1 232.2l1.6 .8 .8 1.6h-1.6l.8-1.6-1.6 .8zM229.7 231.4v1.6M230 232.2l-.6 .3M230 231.9l-.6 .3M230 231.6l-.6 .3" fill="none" stroke="#000" stroke-width=".2"/>
<path d="M227.4 234.8h4.7v4.1l7.2 7v22.2h-19.1v-22.2l7.2-7z" fill-rule="evenodd" fill="#7030a0"/>
<path d="M227.4 234.8h4.7v4.1l7.2 7v22.2h-19.1v-22.2l7.2-7zM239.6 236.3h1.5M239.7 235.8l1.2 1.1M240.3 235.5v1.7M241 235.8l-1.3 1.2" fill="none" stroke="#000" stroke-width=".25"/>
<g fill="#000">
<path d="M225.5 235.5h.3l-.2 .8zM233.6 235.5h.2l-.1 .8z"/>
<path d="M224 235.5l3.2 1.7v-1.7l-3.2 1.7z" fill-rule="evenodd"/>
<path d="M232.1 235.5l3.2 1.7v-1.7l-3.2 1.7z" fill-rule="evenodd"/>
</g>
<path d="M224 235.5l3.2 1.7v-1.7l-3.2 1.7zM225.5 235.5h.3l-.2 .8zM232.1 235.5l3.2 1.7v-1.7l-3.2 1.7zM233.6 235.5h.2l-.1 .8z" fill="none" stroke="#000" stroke-width=".2"/>
<path d="M222.3 178.8h2" fill="none" stroke="#008000" stroke-width=".25"/>
<path d="M112.6 150.8h16.7v10.8h-16.7z" fill="#fff"/>
<path d="M112.6 150.8h16.7v10.8h-16.7z" fill="none" stroke="#000" stroke-width=".25"/>
<path d="M102.6 153.4h10v5.7h-10z" fill="#fff"/>
<path d="M309.4 39.7v44.5M102.6 153.4h10v5.7h-10z" fill="none" stroke="#000" stroke-width=".25"/>
<path d="M163.4 196.3h21.4v5.5h-21.4z" fill="#fff"/>
<path d="M163.4 196.3h21.4v5.5h-21.4z" fill="none" stroke="#000" stroke-width=".25"/>
<path d="M235.4 224.7h21.4v5.5h-21.4z" fill="#fff"/>
<path d="M235.4 224.7h21.4v5.5h-21.4z" fill="none" stroke="#000" stroke-width=".25"/>
<path d="M163.4 161.8h21.4v5.5h-21.4z" fill="#fff"/>
<path d="M163.4 161.8h21.4v5.5h-21.4z" fill="none" stroke="#000" stroke-width=".25"/>
<path d="M107.1 159.1v19.8M235.3 236.3h4.1" fill="none" stroke="#7030a0" stroke-width=".25"/>
<path d="M121.3 161.6v22.5" fill="none" stroke="#008000" stroke-width=".25"/>
<text font-size="6.3" x="163.1" y="140.8">BCLS</text>
<g font-size="4.2">
<text x="378.8" y="254.5">Fluid Systems &amp; Propulsion</text>
<text x="383" y="262">Actuator Testing P&amp;ID</text>
</g>
<g font-size="2.8">
<text x="402" y="56.2">Thermocouple</text>
<text x="396.4" y="60.8">Resistance Temperature</text>
<text x="405.3" y="64.2">Detector</text>
<text x="398.6" y="68.4">Pressure Transducer</text>
<text x="401.3" y="73.6">Pressure Gauge</text>
<text x="398.3" y="79.1">Diff. Pressure Sensor</text>
<text x="401.5" y="86.3">Ball Valve (NO)</text>
<text x="401.7" y="92.8">Ball Valve (NC)</text>
<text x="396.5" y="99.5">Manual Ball Valve (NO)</text>
<text x="396.7" y="106">Manual Ball Valve (NC)</text>
<text x="397.8" y="112">Pneumatic Ball Valve</text>
<text x="397.8" y="118.5">Pneumatic Ball Valve</text>
<text x="407.1" y="115.4">(NO)</text>
<text x="407.2" y="121.9">(NC)</text>
<text x="398.3" y="126.7">Needle/Globe Valve</text>
<text x="399.5" y="133.8">Manual Regulator</text>
<text x="399.8" y="139.8">Electronic (Control)</text>
<text x="405.3" y="143.2">Regulator</text>
<text x="400.9" y="148.4">Dome Regulator</text>
<text x="401" y="154.9">Solenoid Valve</text>
<text x="402.9" y="161.5">Check Valve</text>
<text x="397.8" y="168">Pressure Relief Valve</text>
<text x="404.1" y="174.5">Burst Disk</text>
<text x="396.9" y="180">Quick Disconnect (QD)</text>
<text x="401.1" y="185.6">Self Closing QD</text>
<text x="406.8" y="191.1">Filter</text>
<text x="405.1" y="197.1">Venturi</text>
<text x="405.1" y="202.6">Oxidizer</text>
<text x="407.4" y="206.8">Fuel</text>
<text x="401.7" y="215.2">Inert Gas (N2)</text>
<text x="401.8" y="211">Inert Gas (He)</text>
<text x="402.4" y="219.5">Water (H2O)</text>
<text x="407" y="223.7">Vent</text>
<text x="404.9" y="233">Cap/Plug</text>
<text x="406.7" y="228.2">Pump</text>
<text x="403.8" y="237.8">Orifice Plate</text>
<text x="345.5" y="245.4">Dewar/Bulk Supply</text>
<text x="428.6" y="269">A</text>
<text x="420.9" y="272.4">1 OF 1</text>
</g>
<g font-size="2.1">
<text x="240.3" y="56.9">Pressure Circuit</text>
<text x="241.3" y="54.4">100 psig Pilot</text>
<text x="213.3" y="74.3">PMP-HE-01 Drive Gas</text>
<text x="283.9" y="137.4">2 ksi Nitrogen Bottle</text>
<text x="237.7" y="140.7">6ksi Helium</text>
<text x="240.1" y="143.2">Bottle</text>
<text x="370.6" y="244.1">Gas</text>
<text x="369.6" y="246.6">Bottle</text>
<text x="372.8" y="272.2">SCALE</text>
<text x="408.1" y="272.2">SHEET</text>
</g>
<g font-size="1.8">
<text x="260.9" y="55.5">PG</text>
<text x="275.3" y="55.5">PG</text>
<text x="389.9" y="56.2">TC</text>
<text x="389.8" y="62.5">TD</text>
<text x="389.9" y="68.2">PT</text>
<text x="389.7" y="73.3">PG</text>
<text x="389.8" y="78.9">dP</text>
<text x="170.3" y="99.2">PG</text>
<text x="186.1" y="99">PG</text>
<text x="147.8" y="106.8">PT</text>
<text x="242.8" y="161.5">PG</text>
<text x="259.8" y="161.8">PG</text>
<text x="167.4" y="165.1">Valve Purge Circuit</text>
<text x="259.9" y="168.4">PT</text>
<text x="147.1" y="175.1">TC</text>
<text x="151" y="175.1">PT</text>
<text x="147.1" y="189.2">TC</text>
<text x="151" y="189">PT</text>
<text x="168.1" y="199.6">Actuation Circuit</text>
<text x="192.2" y="198">TC</text>
<text x="200.1" y="198">PT</text>
<text x="216.8" y="198.3">TC</text>
<text x="225.4" y="198.4">PT</text>
<text x="249.6" y="209.8">PG</text>
<text x="225.8" y="218.4">PT</text>
<text x="242.2" y="228">LN2 Circuit</text>
</g>
<g font-size="1.4">
<text x="224.1" y="46.1">SV-QD-03</text>
<text x="259.2" y="52.9">PG-N2-04</text>
<text x="273.6" y="53">PG-N2-03</text>
<text x="296.1" y="53.6">MV-N2-08</text>
<text x="224.1" y="54.8">SV-QD-02</text>
<text x="265.9" y="55.5">MR-N2-02</text>
<text x="282.4" y="56.3">MV-N2-07</text>
<text x="224.1" y="62.8">SV-QD-01</text>
<text x="213.9" y="70.8">SV-BP-01</text>
<text x="224.7" y="70.9">FLT-BP-01</text>
<text x="141.4" y="94.1">SV-HE-01</text>
<text x="197.6" y="94.7">RV-HE-01</text>
<text x="222.5" y="94.1">MV-HE-01</text>
<text x="159.3" y="100.3">PV-HE-01</text>
<text x="168.5" y="96.3">PG-HE-02</text>
<text x="175.9" y="99">MR-HE-01</text>
<text x="184.4" y="96.1">PG-HE-01</text>
<text x="197.5" y="96.3">(6000 psi)</text>
<text x="239.8" y="101">MV-HE-02</text>
<text x="294.6" y="101.2">MV-N2-06</text>
<text x="191.8" y="107.6">FLT-HE-01</text>
<text x="206.6" y="107.4">PMP-HE-01</text>
<text x="223.9" y="106.4">MV-HE-04</text>
<text x="146.4" y="109.6">PT-HE-01</text>
<text x="219.1" y="113.2">CK-N2-03</text>
<text x="227.7" y="154.6">RV-N2-01</text>
<text x="106" y="156.7">Valve</text>
<text x="119.2" y="156.7">Piston</text>
<text x="209.6" y="157.2">MV-N2-04</text>
<text x="226.4" y="156.3">(750-1500 psi)</text>
<text x="241" y="157.4">PG-N2-02</text>
<text x="248.7" y="161.5">MR-N2-01</text>
<text x="258" y="159.2">PG-N2-01</text>
<text x="147.5" y="167.5" transform="rotate(90 147.5 167.5)">TC-FU-02</text>
<text x="151.5" y="167.5" transform="rotate(90 151.5 167.5)">PT-FU-02</text>
<text x="266.7" y="162.2">MV-N2-01</text>
<text x="165.6" y="170.5">PV-FU-03</text>
<text x="187.7" y="172.3">(230 psig)</text>
<text x="187.7" y="170.6">RV-FU-03</text>
<text x="209.1" y="171.5">SV-N2-03</text>
<text x="233.7" y="171.5">SV-N2-02</text>
<text x="258.1" y="170.7">PT-N2-01</text>
<text x="165.6" y="176.1">PV-FU-02</text>
<text x="178.6" y="176.8">FLT-FU-01</text>
<text x="232.7" y="176.2">NV-N2-01</text>
<text x="223.3" y="181.8">CK-N2-01</text>
<text x="147.7" y="191" transform="rotate(90 147.7 191)">TC-OX-02</text>
<text x="151.8" y="190.8" transform="rotate(90 151.8 190.8)">PT-OX-02</text>
<text x="165.5" y="188">PV-OX-02</text>
<text x="178.8" y="188.8">FLT-OX-01</text>
<text x="201.7" y="188">CK-N2-02</text>
<text x="165.5" y="193.9">PV-OX-03</text>
<text x="187.6" y="194">(230 psig)</text>
<text x="187.7" y="192.3">RV-OX-03</text>
<text x="190.4" y="200.7">TC-OX-04</text>
<text x="198.3" y="200.7">PT-OX-04</text>
<text x="216.2" y="200.7">TC-FU-04</text>
<text x="223.8" y="200.7">PT-FU-04</text>
<text x="227.3" y="207.7">PV-FU-04</text>
<text x="247.9" y="205.4">PG-N2-05</text>
<text x="254.2" y="209.5">MR-N2-03</text>
<text x="228.9" y="215.2">SV-N2-01</text>
<text x="224.2" y="220.7">PT-FU-06</text>
<text x="225.5" y="227.2">CN-3</text>
<text x="227.7" y="231.2">160 psi</text>
<text x="222" y="238.8">MV-LN2</text>
<text x="354.2" y="267.5">Daksh Gupta</text>
<text x="374" y="268.4">A1</text>
<text x="399" y="271.9">3/5/26</text>
</g>
<g font-size="1.1">
<text x="373.5" y="251.5">TEAM</text>
<text x="373.5" y="258.1">DOCUMENT TITLE</text>
<text x="345.4" y="266">AUTHORS</text>
<text x="373.8" y="266">SIZE</text>
<text x="383.6" y="266">PARENT</text>
<text x="408.1" y="266">DWG NO</text>
<text x="428.6" y="266">REV</text>
<text x="345.3" y="270.5">REVIEWER</text>
<text x="392.9" y="271.7">DATE</text>
</g>
</svg>
